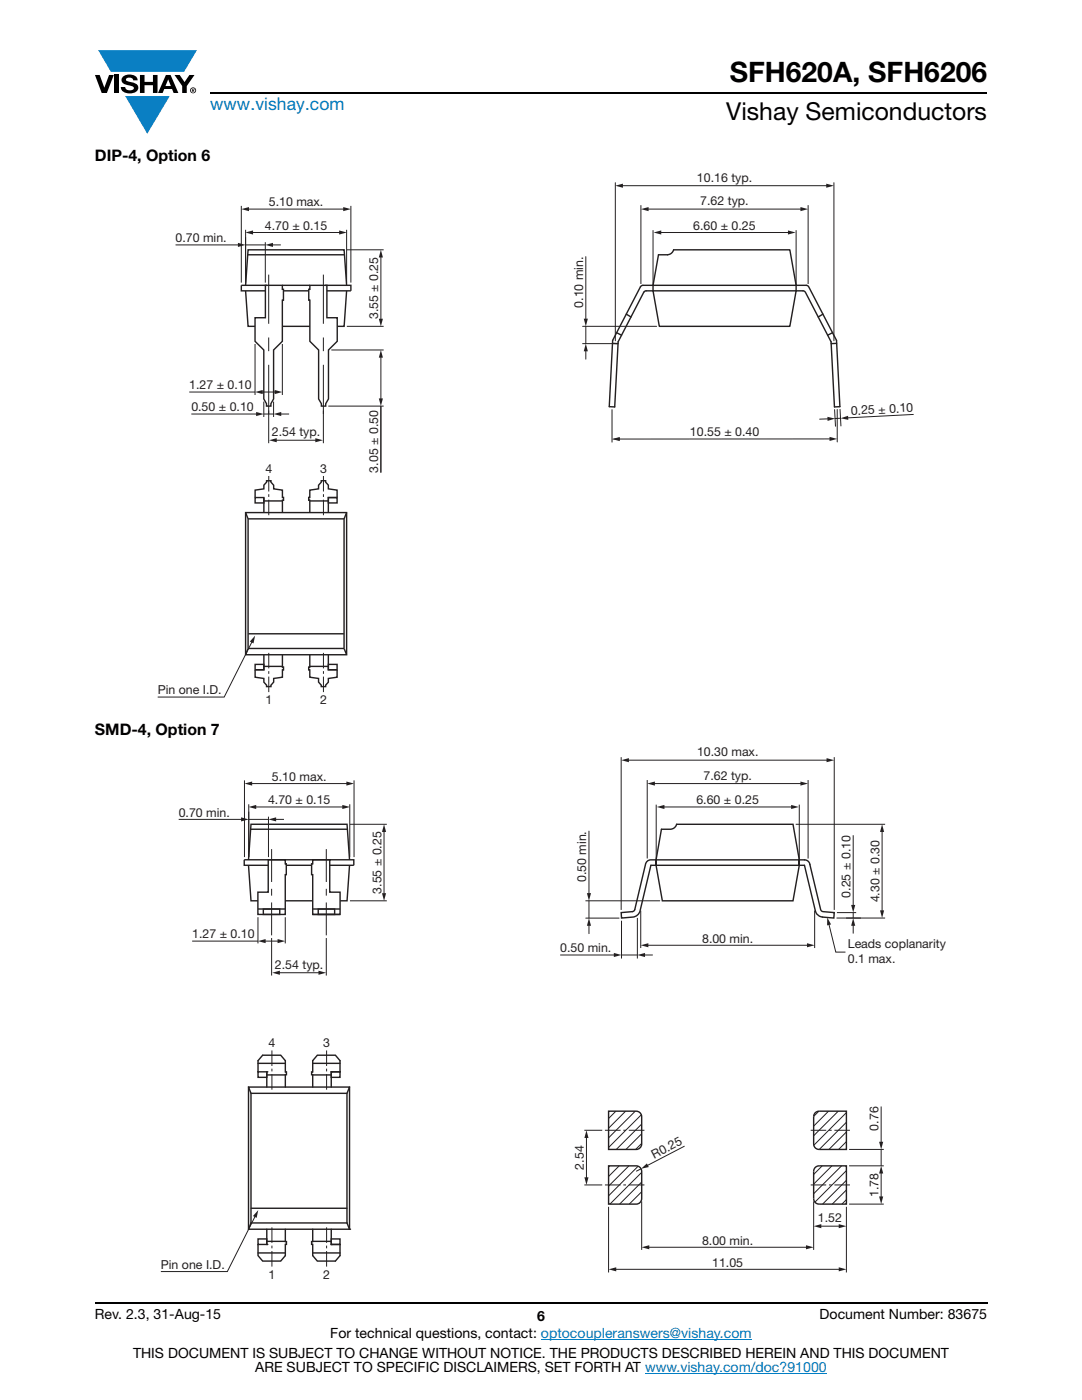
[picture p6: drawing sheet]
<svg xmlns="http://www.w3.org/2000/svg" width="216mm" height="279mm" viewBox="0 0 216 279" stroke-linecap="round" stroke-linejoin="round" font-family="sans-serif">
<g fill="#0a7fc3">
<path d="M19.6 10h19.7l-2.6 4.3h-1.1h-13.5z"/>
<path d="M25 19.2h8.9l-4.5 7.5z"/>
</g>
<g fill="#000">
<path d="M18.9 15h1l.9 2.5 1-2.5h.9l-1.4 3.6h-1zM22.9 15h.9v3.6h-.9zM24.6 15.3a2.1 2.1 0 0 1 2.8 .3l.1 .4h-.9a.79 .79 0 0 0-.7-.5 .79 .79 0 0 0-.8 .4l.3 .3 1 .2a1.08 1.08 0 0 1 1.2 1 1.08 1.08 0 0 1-1.1 1.2 1.73 1.73 0 0 1-2.4-1.2h.9a.96 .96 0 0 0 .8 .6 .96 .96 0 0 0 .9-.4 1.31 1.31 0 0 0-1.2-.6 1.03 1.03 0 0 1-1.1-.6 1.03 1.03 0 0 1 .2-1.1zM27.9 15h.9v1.3h1.7v-1.3h.9v3.6h-.9v-1.6h-1.7v1.6h-.9zM34.8 15h1.1l.9 1.4 1-1.4h1l-1.5 2.2v1.4h-.9v-1.4z"/>
<path d="M33.6 15.9l.5 1.3h-1.1zM33.1 15l-1.6 3.6h1l.3-.8h1.5l.3 .8h1l-1.6-3.6z"/>
<path d="M38.4 17.8h.2v.2h-.2zM38.3 17.7v.7h.1v-.3l.4 .3-.2-.3 .2-.2-.1-.2z"/>
<path d="M38.1 18a.46 .46 0 0 1 .9 0 .46 .46 0 0 1-.9 0zM37.9 18a.6 .6 0 0 0 1.2 0 .6 .6 0 0 0-1.2 0z"/>
</g>
<path d="M42 18.6h155M18.9 260h178.1" fill="none" stroke="#000" stroke-width=".36"/>
<path d="M107.9 267.3h42.1M128.7 274h36.3" fill="none" stroke="#007ec4" stroke-width=".2"/>
<path d="M31.5 34.2h150.8v106.9h-150.8z" fill="#fff"/>
<path d="M128.3 56.9l-.5 .3-5.6 10.7-.6 13.3M128.9 58l-.4 .3-5.2 9.9-.6 13M130.3 58l1.3 7.1h26l1.3-7.1M130.3 58h28.6M131.4 50.8l-1.1 6.1M134.4 49.9h23.2l1.3 7M158.9 56.9h-28.6v1.1M158.9 56.9v1.1M123 66.4l1 .5M125 62.7l.9 .6" fill="none" stroke="#231f20" stroke-width=".28"/>
<path d="M122.8 36.5v31.5M124 37.1h41.1M166.4 36.5v31.5" fill="none" stroke="#231f20" stroke-width=".2"/>
<g fill="#231f20">
<path d="M122.8 37.1l1.5-.4v.8z"/>
<path d="M164.9 36.7l1.5 .4-1.5 .4z"/>
</g>
<path d="M128.3 56.9h2M128.9 58h1.4M158.9 56.9h2l.4 .2 5.6 10.8 .7 13.3h-1.1l-.7-13-5.1-9.9-.3-.2-1.5-.1M122.2 68.5l1.1 .1M164.2 62.7l-.9 .6M166.1 66.4l-.9 .5M166.9 68.5l-1.1 .1M121.6 81.2h1.1" fill="none" stroke="#231f20" stroke-width=".28"/>
<path d="M165.4 83.6l-1.9 .1M166.5 81.7l.2 3.4M167.6 81.7l.2 3.3" fill="none" stroke="#231f20" stroke-width=".2"/>
<path d="M165.1 83.2l1.5 .3-1.5 .5z" fill="#231f20"/>
<path d="M182.2 82.7l-13.2 .7" fill="none" stroke="#231f20" stroke-width=".2"/>
<path d="M167.7 83.5l1.5-.5 .1 .8z" fill="#231f20"/>
<path d="M122.1 81.8v6.4M165.8 87.6h-42.4M167.1 81.7v6.5M167.7 83.5h-1.1" fill="none" stroke="#231f20" stroke-width=".2"/>
<g fill="#231f20">
<path d="M122.1 87.6l1.6-.4v.8z"/>
<path d="M165.5 87.2l1.6 .4-1.6 .4z"/>
</g>
<path d="M122.1 87.6l1.6-.2v.5z" fill="#231f20"/>
<path d="M116.3 68.6h7M116.3 65.1h14.7M116.9 69.8v1.9" fill="none" stroke="#231f20" stroke-width=".2"/>
<path d="M116.9 68.6l.4 1.5h-.8z" fill="#231f20"/>
<path d="M116.9 51.2v12.7" fill="none" stroke="#231f20" stroke-width=".2"/>
<path d="M116.5 63.6h.8l-.4 1.5z" fill="#231f20"/>
<path d="M116.9 65.1v3.5M53.6 81.9v6.5M54.9 87.9h8.3M64.5 81.9v6.5" fill="none" stroke="#231f20" stroke-width=".2"/>
<path d="M134.4 49.9l-.4 .6-.5 .3h-2.1" fill="none" stroke="#231f20" stroke-width=".28"/>
<g fill="#231f20">
<path d="M53.7 87.9l1.5-.5v.9z"/>
<path d="M62.9 87.4l1.5 .5-1.5 .4z"/>
</g>
<path d="M52.6 80.2v3M54.6 80.2v3M55.8 82.6h1.9" fill="none" stroke="#231f20" stroke-width=".2"/>
<path d="M54.6 82.6l1.5-.4v.8z" fill="#231f20"/>
<path d="M38.2 82.6h13.2" fill="none" stroke="#231f20" stroke-width=".2"/>
<path d="M51.1 82.2l1.5 .4-1.5 .4z" fill="#231f20"/>
<path d="M50.9 68.6v10.2M52.1 78.2h3M56.3 68.6v10.2M52.6 82.6h2" fill="none" stroke="#231f20" stroke-width=".2"/>
<g fill="#231f20">
<path d="M54.8 77.8l1.5 .4-1.5 .5z"/>
<path d="M50.9 78.2l1.5-.4v.9z"/>
</g>
<path d="M49 45.9v10.5M50.2 46.4h17.8M69.2 45.9v10.5M37.8 78.2h13.1" fill="none" stroke="#231f20" stroke-width=".2"/>
<g fill="#231f20">
<path d="M49 46.4l1.5-.4v.8z"/>
<path d="M67.7 46l1.5 .4-1.5 .4z"/>
</g>
<path d="M48.2 41.1v15.3M49.4 41.7h19.4M70 41.1v15.3" fill="none" stroke="#231f20" stroke-width=".2"/>
<g fill="#231f20">
<path d="M48.2 41.7l1.5-.4v.8z"/>
<path d="M68.5 41.3l1.5 .4-1.5 .4z"/>
</g>
<path d="M66.1 69.8h10.5M76 71.1v8.7" fill="none" stroke="#231f20" stroke-width=".2"/>
<g fill="#231f20">
<path d="M76 69.8l.4 1.6h-.8z"/>
<path d="M75.6 79.5h.8l-.4 1.5z"/>
</g>
<path d="M69.2 49.9h7.4M76 51.1v12.8M69.2 65.1h7.4" fill="none" stroke="#231f20" stroke-width=".2"/>
<g fill="#231f20">
<path d="M76 49.9l.4 1.5h-.8z"/>
<path d="M75.6 63.6h.8l-.4 1.5z"/>
</g>
<path d="M49 47.3v9.1M52.9 48.3v8.1M54.2 48.9h1.8" fill="none" stroke="#231f20" stroke-width=".2"/>
<path d="M52.9 48.9l1.6-.4v.8z" fill="#231f20"/>
<path d="M35 48.9h12.8" fill="none" stroke="#231f20" stroke-width=".2"/>
<path d="M47.5 48.5l1.5 .4-1.5 .4z" fill="#231f20"/>
<g fill="none" stroke="#231f20" stroke-width=".2">
<path d="M49 48.9h3.9M53.6 54.8v9.8M64.5 54.8v9.8M53.6 67.4v2.7M53.6 72.8v9.8M64.5 67.4v2.7M64.5 72.8v9.8M53.6 95v3.1M53.6 98.6v.6M53.6 99.7v3.1M64.5 95v3.1M64.5 98.6v.6"/>
<path d="M64.5 99.7v3.1M50.3 128l-5.6 11.1h-13.2M53.6 130.3v3.1M53.6 133.9v.6M53.6 135v3.1M64.5 130.3v3.1M64.5 133.9v.6M64.5 135v3.1"/>
</g>
<path d="M49 56.9l.5-7h19.2l.5 7M49 58l.5 7.1h1.4M49.5 50.8h19.2M53 56.9h3.3v.8h.3v2.2h-.3v8.2l-1.7 1.7v9.8l-.5 1v.4h-.9v-.4l-.6-1v-9.8l-1.7-1.7v-4.7h2.1zM53.3 56.9h-5.1v1.1h4.8M56.3 56.9h5.5M56.6 58h5M61.8 56.9h3.4v6.5h2.1v4.7l-1.8 1.7v9.8l-.5 1v.4h-.9v-.4l-.5-1v-9.8l-1.8-1.7v-8.2h-.2v-2.2h.2zM64.9 56.9h5.1v1.1h-4.8M69.2 58l-.5 7.1h-1.4M56.3 65.1h5.5" fill="none" stroke="#231f20" stroke-width=".28"/>
<path d="M50.9 126.9l-.3 1.5-.7-.4z" fill="#231f20"/>
<g fill="none" stroke="#231f20" stroke-width=".28">
<path d="M50.9 99.3h1.8v1.1h-1.8zM50.9 99.3v-1.5l1.8-.2v-.8l.5-.6v-.3h.9v.3l.5 .6v.8l1.8 .2v1.5h.2v.5h-.2v2.5M52.7 100h3.7M52.7 99.3v3M61.8 100h3.7M65.5 99.3h1.8v1.1h-1.8zM67.3 99.3h-1.8v3M67.3 99.3v-1.5l-1.8-.2v-.8l-.5-.6v-.3h-.9v.3l-.5 .6v.8l-1.8 .2v1.5h-.2v.5h.2v2.5M49 102.3l.5 1.2v25.9M49 102.3h20.2v28.4h-20.2zM49.5 103.5h19.2M69.2 102.3l-.5 1.2v25.9"/>
<path d="M49.5 129.4l-.5 1.3M49.5 129.4h19.2M49.5 126.5h19.1M50.9 132.6h1.8v1.1h-1.8zM52.7 133h3.7M56.4 130.7v2.4h.2v.6h-.2v1.5l-1.8 .2v.7l-.5 .6v.3h-.9v-.3l-.5-.6v-.7l-1.8-.2v-1.5h1.8v-3M61.8 133h3.7M61.8 130.7v2.4h-.2v.6h.2v1.5l1.8 .2v.7l.5 .6v.3h.9v-.3l.5-.6v-.7l1.8-.2v-1.5h-1.8v-3M65.5 132.6h1.8v1.1h-1.8zM68.7 129.4l.5 1.3"/>
</g>
<path d="M130.3 45.9v11.1M131.7 46.4h25.8M158.9 45.9v11.1" fill="none" stroke="#231f20" stroke-width=".2"/>
<g fill="#231f20">
<path d="M130.4 46.4l1.5-.4v.8z"/>
<path d="M157.2 46l1.6 .4-1.6 .4z"/>
</g>
<path d="M127.9 40.9v15.8M129.1 41.7h30.9M161.3 40.9v15.8" fill="none" stroke="#231f20" stroke-width=".2"/>
<g fill="#231f20">
<path d="M127.9 41.7l1.5-.4v.8z"/>
<path d="M159.7 41.3l1.5 .4-1.5 .4z"/>
</g>
<path d="M65.5 81h11.1M76 81v13.3" fill="none" stroke="#231f20" stroke-width=".2"/>
<path d="M32.1 148.9h156.6v106.9h-156.6z" fill="#fff"/>
<path d="M129.1 155.7v15.6M161.2 155.7v15.6M127.9 181.7v7.5M129.1 188.6h32.2M162.6 181.7v7.5" fill="none" stroke="#231f20" stroke-width=".2"/>
<g fill="#231f20">
<path d="M127.8 188.6l1.6-.4v.9z"/>
<path d="M161 188.2l1.6 .4-1.6 .5z"/>
</g>
<path d="M165.4 184.3l1.4 5.7h1.9" fill="none" stroke="#231f20" stroke-width=".2"/>
<path d="M165.1 183.1l.7 1.4-.8 .2z" fill="#231f20"/>
<path d="M124 183.8v7.5M127.2 183.2v8.1M128.4 190.6h1.9" fill="none" stroke="#231f20" stroke-width=".2"/>
<path d="M127.2 190.6l1.5-.4v.8z" fill="#231f20"/>
<path d="M111.8 190.6h11" fill="none" stroke="#231f20" stroke-width=".2"/>
<path d="M122.5 190.2l1.5 .4-1.5 .4z" fill="#231f20"/>
<path d="M123.9 151.1v30.5M166.5 151.1v30.5M124 190.6h3.2M166.9 183.2h4.9M167 182.1h3.8M170.2 184.5v1.8" fill="none" stroke="#231f20" stroke-width=".2"/>
<path d="M170.2 183.2l.5 1.6h-.9z" fill="#231f20"/>
<path d="M170.2 166.7v14.2" fill="none" stroke="#231f20" stroke-width=".2"/>
<path d="M169.8 180.6h.9l-.5 1.5z" fill="#231f20"/>
<path d="M158.8 164.5h17.8M176 165.8v16.2M168.8 183.2h7.8M170.2 182.1v1.1" fill="none" stroke="#231f20" stroke-width=".2"/>
<g fill="#231f20">
<path d="M176 164.5l.4 1.5h-.8z"/>
<path d="M175.6 181.7h.8l-.4 1.5z"/>
</g>
<path d="M54.2 169.5v6.5M54.2 177.4v1.3M65.1 169.5v6.5M65.1 177.4v1.3M51.5 183.1v5.2M54.2 180.1v6.6M54.2 187.2v7.5M55.6 194.1h8.2M56.9 183.1v5.2M65.1 180.1v6.6M65.1 187.2v7.5" fill="none" stroke="#231f20" stroke-width=".2"/>
<g fill="none" stroke="#231f20" stroke-width=".28">
<path d="M49.6 172.7l.5 7.1h1.4M49.6 171.6l.5-7.1h19.1l.5 7.1M50.1 165.5h19.2M53.5 171.6h3.4v.8h.2v2.2h-.2v7.9h-5.4v-4.4h2zM56.9 179.8h5.5M57.1 172.7h5.1M62.4 171.6h3.4v6.5h2.1v4.4h-5.5v-7.9h-.2v-2.2h.2zM65.8 171.6h.2zM65.8 171.6h.2M65.8 172.7h4.8v-1.1h-21.9v1.1h4.8M69.7 172.7l-.5 7.1h-1.3M129.2 171.9l.7-.3h1v1.1v-1.1v1.1h-1l-2.2 9.1a1.66 1.66 0 0 1-1.4 1.2l-2.3 .2-.1-1.1 2.3-.2 .4-.2 2.2-9.1z"/>
<path d="M130.9 172.7h28.5M159.5 171.6v1.1l-1.3 7.1h-26l-1.3-7.1M159.5 171.6h-28.6v1.1M159.5 171.6l-1.3-7.1h-23.2a1.33 1.33 0 0 1-1.2 1h-1.8l-1.1 6.1v1.1M159.5 171.6v1.1v-1.1a2.03 2.03 0 0 1 1.7 .3l.4 .4 2.2 9.4 .4 .2 2.3 .2-.1 1.1-2.6-.2a1.59 1.59 0 0 1-1.1-1.2l-2.2-9.1h-1zM51.5 181.4h5.4M52.5 181.4h3.3v1.1h-3.3zM62.4 181.4h5.5M62.4 182.5h5.5M63.5 181.4h3.3v1.1h-3.3zM49.6 216.9l.5 1.3v25.9M49.6 216.9h20.1v28.4h-20.1z"/>
<path d="M50.1 218.2h19.1M51.5 213.9v-2.2l.9-1.1h3.6l.9 1.1v2.2h.3v.6h-.3v2.4M51.5 212.2h5.4M51.5 213.9h1.7v1.1h-1.7zM53.2 213.9h.1M53.2 214.5h3.7M53.2 213.9v3M62.4 212.2h5.4M62.4 214.5h3.7M66.1 213.9h1.7v1.1h-1.7zM66.1 216.9v-3h1.7v-2.2l-.9-1.1h-3.6l-.9 1.1v2.2h-.2v.6h.2v2.4M66.1 213.9h.1"/>
<path d="M69.7 216.9l-.5 1.3v25.9M50.1 244.1l-.5 1.2M50.1 244.1h19.1M50.1 241.1h19.1M51.5 250.1h5.4M51.5 247.3h1.7v1.1h-1.7zM53.2 247.7h3.7M53.2 248.4h.1M53.2 245.3v3.1M56.9 245.3v2.5h.3v.5h-.3v2.3l-.9 1.1h-3.6l-.9-1.1v-2.2M62.4 245.3v2.5h-.2v.5h.2v2.3l.9 1.1h3.6l.9-1.1v-2.3l-1.7 .1v-3.1M62.4 250.1h5.4"/>
<path d="M62.4 247.7h3.7M66.1 247.3h1.7v1.1h-1.7zM66.1 248.4h.1M69.2 244.1l.5 1.2M69.7 245.3h.1"/>
</g>
<g fill="#231f20">
<path d="M54.3 194.1l1.5-.4v.8z"/>
<path d="M63.5 193.7l1.6 .4-1.6 .4z"/>
</g>
<path d="M49.6 160.5v10.6M50.8 161h17.8M69.8 160.5v10.6" fill="none" stroke="#231f20" stroke-width=".2"/>
<g fill="#231f20">
<path d="M49.6 161l1.5-.4v.9z"/>
<path d="M68.3 160.6l1.5 .4-1.5 .5z"/>
</g>
<path d="M48.8 155.7v15.4M50 156.4h19.4M70.6 155.7v15.4" fill="none" stroke="#231f20" stroke-width=".2"/>
<g fill="#231f20">
<path d="M48.8 156.4l1.5-.4v.8z"/>
<path d="M69.1 156l1.5 .4-1.5 .4z"/>
</g>
<path d="M69.8 164.5h7.4M69.8 179.8h7.4M76.6 165.8v12.7" fill="none" stroke="#231f20" stroke-width=".2"/>
<g fill="#231f20">
<path d="M76.6 164.5l.4 1.5h-.8z"/>
<path d="M76.2 178.3h.8l-.4 1.5z"/>
</g>
<path d="M49.6 162v9.1M53.6 163v8.1M54.8 163.5h1.9" fill="none" stroke="#231f20" stroke-width=".2"/>
<path d="M53.6 163.5l1.5-.4v.8z" fill="#231f20"/>
<path d="M35.7 163.5h12.7" fill="none" stroke="#231f20" stroke-width=".2"/>
<path d="M48.1 163.1l1.5 .4-1.5 .4z" fill="#231f20"/>
<path d="M49.6 163.5h4M52.7 187.8h3" fill="none" stroke="#231f20" stroke-width=".2"/>
<g fill="#231f20">
<path d="M55.4 187.4l1.5 .4-1.5 .4z"/>
<path d="M51.5 187.8l1.5-.4v.8z"/>
</g>
<g fill="none" stroke="#231f20" stroke-width=".2">
<path d="M38.3 187.8h13.2M54.3 209.6v3.1M54.3 213.3v.5M54.3 214.4v3.1M65.2 209.6v3.1M65.2 213.3v.5M65.2 214.4v3.1M51 242.6l-5.6 11.2h-13.3M54.3 244.9v3.1M54.3 248.6v.5M54.3 249.7v3.1M65.2 244.9v3.1"/>
<path d="M65.2 248.6v.5M65.2 249.7v3.1"/>
</g>
<path d="M51.5 241.5l-.3 1.6-.7-.4z" fill="#231f20"/>
<path d="M125.2 151.7h40" fill="none" stroke="#231f20" stroke-width=".2"/>
<g fill="#231f20">
<path d="M124 151.7l1.5-.4v.8z"/>
<path d="M164.9 151.3l1.6 .4-1.6 .4z"/>
</g>
<path d="M116.9 179.8h14.8M116.9 183.2h6.6M117.5 184.5v1.8" fill="none" stroke="#231f20" stroke-width=".2"/>
<path d="M117.5 183.2l.4 1.6h-.8z" fill="#231f20"/>
<path d="M117.5 165.9v12.6" fill="none" stroke="#231f20" stroke-width=".2"/>
<path d="M117.1 178.2h.8l-.4 1.6z" fill="#231f20"/>
<path d="M117.5 179.8v3.4M130.9 160.6v11M132.3 161h25.8M159.5 160.6v11" fill="none" stroke="#231f20" stroke-width=".2"/>
<g fill="#231f20">
<path d="M131 161l1.6-.4v.9z"/>
<path d="M157.9 160.6l1.5 .4-1.5 .5z"/>
</g>
<path d="M130.4 156.4h29.6" fill="none" stroke="#231f20" stroke-width=".2"/>
<g fill="#231f20">
<path d="M129.1 156.4l1.6-.4v.8z"/>
<path d="M159.7 156l1.5 .4-1.5 .4z"/>
</g>
<g fill="none" stroke="#231f20" stroke-width=".2">
<path d="M116.6 225.6h3.6M116.6 236.5h3.6M117 226.8v8.4M120.7 236.5h3.1M120.7 225.6h3.1M121.6 232.7l-.2 .2M122.9 221.8l-1.5 1.4M123.6 232.7l-2.2 2.1M124.4 236.5h.5M124.4 225.6h.5M124.8 221.8l-3.4 3.4M125.5 236.5h3.1"/>
<path d="M125.5 225.6h3.1M125.5 232.7l-4.1 4M126.8 221.8l-5.4 5.3M127.3 232.7l-5.9 6M128 222.5l-6.6 6.5M128 237.8l-2.4 2.5M128 235.9l-4.4 4.4M128 234l-6.3 6.3M128 228.2l-1.2 1.2M128 226.3l-3.1 3.1M128 224.3l-5 5.1M161.8 225.6h3.1"/>
<path d="M161.8 236.5h3.1M163.4 221.8l-1 1M164.1 232.7l-1.7 1.7M165.3 221.8l-2.9 2.9M165.4 225.6h.6M165.4 236.5h.6M166 232.7l-3.6 3.6M166.5 225.6h3.1M166.5 236.5h3.1M167.3 221.8l-4.9 4.9M167.9 232.7l-5.5 5.5M168.9 225.9l-3.5 3.5"/>
<path d="M168.9 239.4l-.9 .9M168.9 237.5l-2.8 2.8M168.9 227.8l-1.6 1.6M168.9 233.6l-6.3 6.3M168.9 224l-5.4 5.4M168.9 222l-6.5 6.6M168.9 235.6l-4.8 4.7"/>
</g>
<path d="M121.4 221.8h5.5a1.1 1.1 0 0 1 1.1 1v5.5a1.1 1.1 0 0 1-1.1 1.1h-5.5zM121.4 232.7h5.5a1.1 1.1 0 0 1 1.1 1.1v5.4a1.1 1.1 0 0 1-1.1 1.1h-5.5zM162.7 222.1l.7-.3h5.5v7.6h-5.7a1.08 1.08 0 0 1-.8-1.1v-5.5zM162.7 233l.7-.3h5.5v7.6h-5.7a1.08 1.08 0 0 1-.8-1.1v-5.4z" fill="none" stroke="#231f20" stroke-width=".28"/>
<g fill="#231f20">
<path d="M117 225.6l.4 1.5h-.8z"/>
<path d="M116.6 235h.8l-.4 1.5z"/>
</g>
<path d="M163.6 244.7h4" fill="none" stroke="#231f20" stroke-width=".2"/>
<g fill="#231f20">
<path d="M162.4 244.7l1.5-.4v.8z"/>
<path d="M167.4 244.3l1.5 .4-1.5 .4z"/>
</g>
<path d="M121.4 240.8v13.1M122.7 253.3h44.9M168.9 240.8v13.1" fill="none" stroke="#231f20" stroke-width=".2"/>
<g fill="#231f20">
<path d="M167.4 252.9l1.5 .4-1.5 .4z"/>
<path d="M121.4 253.3l1.6-.4v.8z"/>
</g>
<path d="M128 239.8v9.6M162.4 239.8v9.6M129.3 248.9h31.8" fill="none" stroke="#231f20" stroke-width=".2"/>
<g fill="#231f20">
<path d="M128 248.9l1.6-.4v.8z"/>
<path d="M160.8 248.5l1.6 .4-1.6 .4z"/>
</g>
<path d="M136.6 228.7l-7.6 4" fill="none" stroke="#231f20" stroke-width=".2"/>
<path d="M127.9 233.3l1.2-1.1 .4 .7z" fill="#231f20"/>
<path d="M127.9 233.3l-1 .5M175.8 233.9v5.2M169.4 240.3h6.9" fill="none" stroke="#231f20" stroke-width=".2"/>
<g fill="#231f20">
<path d="M175.8 232.7l.4 1.5h-.8z"/>
<path d="M175.4 238.8h.8l-.4 1.5z"/>
</g>
<path d="M169.4 229.4h6.9M169.4 232.7h6.9M175.8 220.8v7.3" fill="none" stroke="#231f20" stroke-width=".2"/>
<path d="M175.4 227.9h.8l-.4 1.5z" fill="#231f20"/>
<path d="M175.8 229.4v3.3" fill="none" stroke="#231f20" stroke-width=".2"/>
<text font-size="5.6" x="145.6" y="16.4">SFH620A, SFH6206</text>
<text font-size="4.9" x="144.9" y="24">Vishay Semiconductors</text>
<text font-size="3.5" fill="#007ec4" x="42" y="21.9">www.vishay.com</text>
<g font-size="3.2">
<text x="18.9" y="32.1">DIP-4, Option 6</text>
<text x="18.9" y="146.8">SMD-4, Option 7</text>
</g>
<g font-size="2.8">
<text x="18.9" y="263.3">Rev. 2.3, 31-Aug-15</text>
<text x="107.2" y="263.6">6</text>
<text x="163.6" y="263.3">Document Number: 83675</text>
<text x="65.9" y="267.1">For technical questions, contact: optocoupleranswers@vishay.com</text>
<text x="26.5" y="271">THIS DOCUMENT IS SUBJECT TO CHANGE WITHOUT NOTICE. THE PRODUCTS DESCRIBED HEREIN AND THIS DOCUMENT</text>
<text x="50.9" y="273.8">ARE SUBJECT TO SPECIFIC DISCLAIMERS, SET FORTH AT www.vishay.com/doc?91000</text>
</g>
<g font-size="2.5" fill="#231f20">
<text x="53.6" y="41.2">5.10 max.</text>
<text x="139.1" y="36.3">10.16 typ.</text>
<text x="139.7" y="41">7.62 typ.</text>
<text x="52.9" y="45.9">4.70 ± 0.15</text>
<text x="138.3" y="45.9">6.60 ± 0.25</text>
<text x="35" y="48.4">0.70 min.</text>
<text x="75.5" y="63.7" transform="rotate(-90 75.5 63.7)">3.55 ± 0.25</text>
<text x="116.4" y="61.4" transform="rotate(-90 116.4 61.4)">0.10 min.</text>
<text x="37.8" y="77.7">1.27 ± 0.10</text>
<text x="38.2" y="82.1">0.50 ± 0.10</text>
<text x="169.8" y="82.8" transform="rotate(-3 169.8 82.8)">0.25 ± 0.10</text>
<text x="54.2" y="87.1">2.54 typ.</text>
<text x="137.7" y="87.1">10.55 ± 0.40</text>
<text x="53" y="94.3">4</text>
<text x="63.9" y="94.3">3</text>
<text x="75.5" y="94.3" transform="rotate(-90 75.5 94.3)">3.05 ± 0.50</text>
<text x="31.5" y="138.6">Pin one I.D.</text>
<text x="53" y="140.6">1</text>
<text x="63.9" y="140.6">2</text>
<text x="54.3" y="155.9">5.10 max.</text>
<text x="139.1" y="150.9">10.30 max.</text>
<text x="140.4" y="155.6">7.62 typ.</text>
<text x="53.5" y="160.5">4.70 ± 0.15</text>
<text x="139" y="160.5">6.60 ± 0.25</text>
<text x="35.7" y="163">0.70 min.</text>
<text x="76.1" y="178.4" transform="rotate(-90 76.1 178.4)">3.55 ± 0.25</text>
<text x="117" y="176.1" transform="rotate(-90 117 176.1)">0.50 min.</text>
<text x="169.7" y="179.2" transform="rotate(-90 169.7 179.2)">0.25 ± 0.10</text>
<text x="175.5" y="180.1" transform="rotate(-90 175.5 180.1)">4.30 ± 0.30</text>
<text x="38.3" y="187.3">1.27 ± 0.10</text>
<text x="111.8" y="190.1">0.50 min.</text>
<text x="140.1" y="188.1">8.00 min.</text>
<text x="169.2" y="189.3">Leads coplanarity</text>
<text x="54.9" y="193.4">2.54 typ.</text>
<text x="169.2" y="192.2">0.1 max.</text>
<text x="53.6" y="209">4</text>
<text x="64.5" y="209">3</text>
<text x="175.3" y="225.6" transform="rotate(-90 175.3 225.6)">0.76</text>
<text x="116.5" y="233.4" transform="rotate(-90 116.5 233.4)">2.54</text>
<text x="130.5" y="231.3" transform="rotate(-28 130.5 231.3)">R0.25</text>
<text x="175.3" y="238.9" transform="rotate(-90 175.3 238.9)">1.78</text>
<text x="163.2" y="243.9">1.52</text>
<text x="140.1" y="248.4">8.00 min.</text>
<text x="32.1" y="253.2">Pin one I.D.</text>
<text x="53.6" y="255.2">1</text>
<text x="64.5" y="255.2">2</text>
<text x="142.1" y="252.8">11.05</text>
</g>
</svg>
